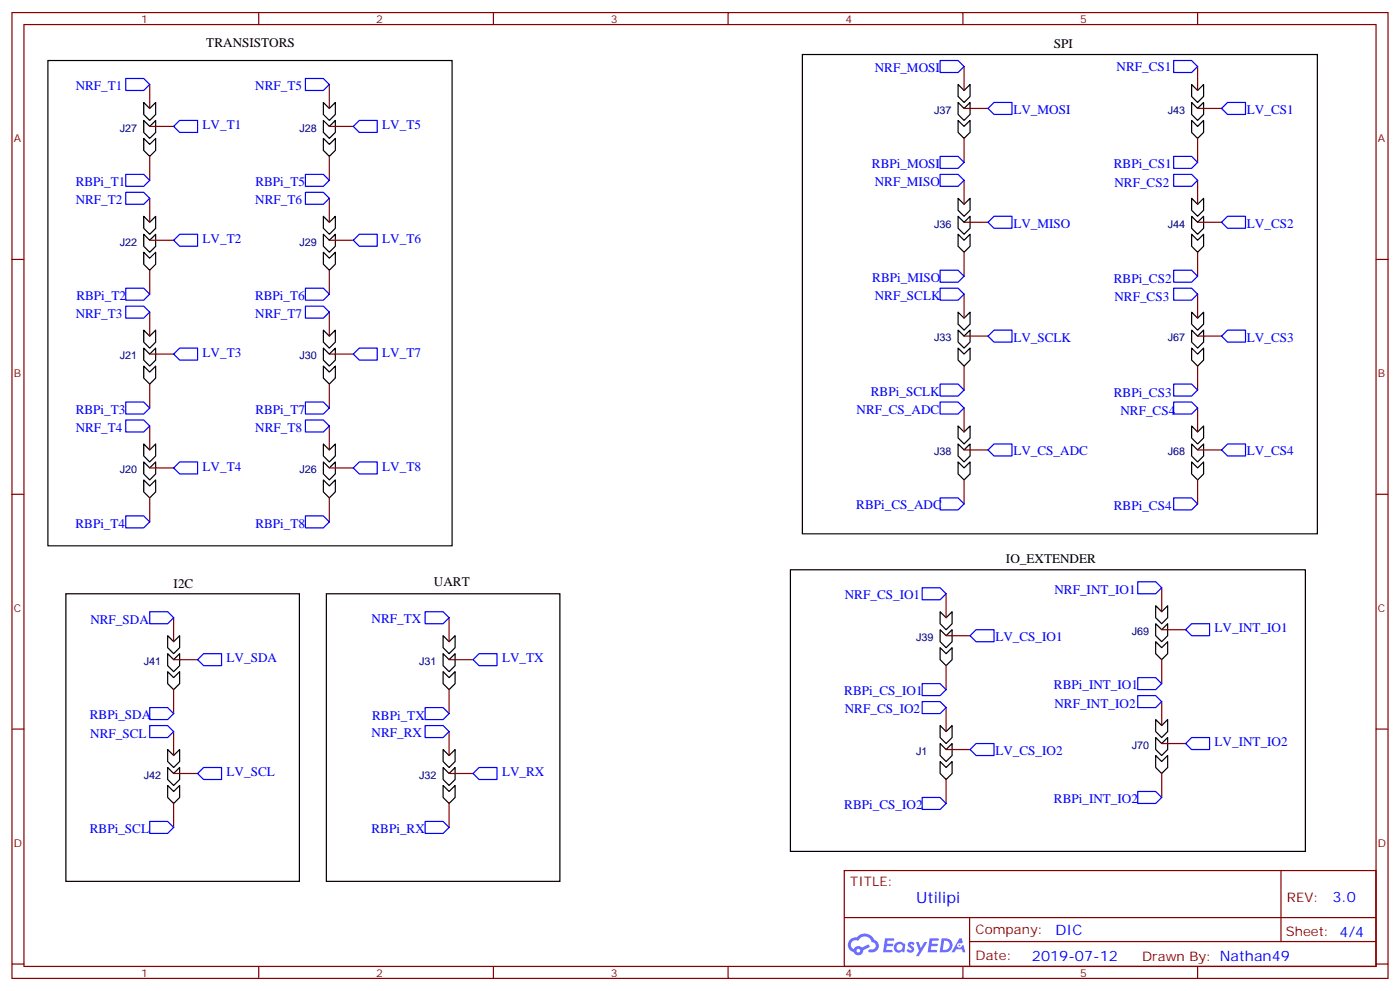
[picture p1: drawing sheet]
<svg xmlns="http://www.w3.org/2000/svg" width="412mm" height="292mm" viewBox="0 0 412 292" stroke-linecap="round" stroke-linejoin="round" font-family="sans-serif">
<path d="M14.1 17.8h119.1v142.9h-119.1zM236.4 16.1h151.7v141.1h-151.7zM19.4 174.8h68.8v84.7h-68.8zM96.1 174.8h68.8v84.7h-68.8zM232.8 167.7h151.7v82.9h-151.7z" fill="none" stroke="#000" stroke-width=".35"/>
<g fill="none" stroke="#870000" stroke-width=".35">
<path d="M3.5 3.7h405.4v284.3h-405.4zM7.1 7.2h398.2v277.3h-398.2zM76.2 3.7v3.5M145.3 3.7v3.5M214.5 3.7v3.5M283.6 3.7v3.5M352.8 3.7v3.5M3.5 76.4h3.6M405.3 76.4h3.6M3.5 145.5h3.6M405.3 145.5h3.6M3.5 214.7h3.6"/>
<path d="M405.3 214.7h3.6M248.7 256.3h156.6v28.2h-156.6zM377.3 256.3v20.9M248.7 270.1h156.5M285.6 277.2h119.6M285.6 270.1v14.2M3.5 283.8h3.6M76.2 284.5v3.5M145.3 284.5v3.5M214.5 284.5v3.5M283.6 284.5v3.5M352.8 284.5v3.5"/>
<path d="M405.3 283.8h3.6"/>
</g>
<g fill="#5487ff">
<path d="M267.7 277.5a1.22 1.22 0 0 1 1.7 .2l-.4 .6a.47 .47 0 0 0-.3-.4 .47 .47 0 0 0-.5 .2l.1 .2a1.14 1.14 0 0 1 .8 1.8 1.14 1.14 0 0 1-1.9 0l-.2-.2 .5-.6 .7 .5a.29 .29 0 0 0 .3-.3 .29 .29 0 0 0-.2-.3 1.04 1.04 0 0 1-.6-1.7z"/>
<path d="M260.7 276.2h2.4l.3 .2-.2 .5-1.8 .1-.1 .8h1.5l.3 .4-.3 .4h-1.6l-.2 1.1h1.7l.2 .3-.2 .3-2.6 .1z"/>
<path d="M273.8 276.2h2.4l.3 .2-.1 .5-1.8 .1-.2 .8h1.6l.3 .4-.4 .4-1.6-.1-.1 1.1 1.7 .1 .2 .3-.2 .3-2.6 .1z"/>
<path d="M282.6 276.2h.7l.3 1.3-.6 .3a.69 .69 0 0 0-1 .3 .69 .69 0 0 0 .4 .9 .69 .69 0 0 0 .9-.6l.5-.2 .6 2.2h-.8l-.2-.9h-1.8l-.5 .9h-.8z"/>
<path d="M269.8 277.3h.8l.6 1.8 1.1-1.8h.9l-2.6 4.2h-.8l.9-1.5z"/>
<path d="M277.4 276.2l-.6 4.2h1.3a2.11 2.11 0 0 0 2.5-2.1 2.11 2.11 0 0 0-2.5-2.1zM278.1 277a1.39 1.39 0 0 1 1.7 1.4 1.39 1.39 0 0 1-1.8 1.2h-.3z"/>
<path d="M263.7 277.8a1.54 1.54 0 0 0-.1 2.2 1.54 1.54 0 0 0 2.2 .1l.6 .3 .3-2.3-.2-.3h-.4a1.49 1.49 0 0 0-2.4 0zM264 278.8a.94 .94 0 0 1 1.8 0 .94 .94 0 0 1-1.8 0z"/>
<path d="M250.4 276.6a2.18 2.18 0 0 0 1.1 3.7 1.44 1.44 0 0 0 1.6 .9 1.44 1.44 0 0 0 1.2-1.4l2-1.1-.5-.7-1.9 1a1.47 1.47 0 0 0-2.4 .4 1.39 1.39 0 0 1-.7-1.9 1.39 1.39 0 0 1 2-.5 2.12 2.12 0 0 1 2.2-1.3 2.12 2.12 0 0 1 1.9 1.7 1.14 1.14 0 0 1 1.1 1.4 1.14 1.14 0 0 1-1.7 .7 .43 .43 0 0 0-.5 .4 .43 .43 0 0 0 .4 .5 1.98 1.98 0 0 0 2.5-1.2 1.98 1.98 0 0 0-1.2-2.6 3.1 3.1 0 0 0-5.3-.6l-.9 .1zM252.3 279.9a.55 .55 0 0 1 1.1 0 .55 .55 0 0 1-1.1 0z"/>
<circle cx="282.6" cy="278.3" r=".26"/>
</g>
<g fill="#fff" stroke="#000" stroke-width=".35">
<path d="M42.3 130.7l1.8 1.8 1.8-1.8v3.5l-1.8 1.8-1.8-1.8z"/>
<path d="M42.3 136l1.8 1.8 1.8-1.8v3.5l-1.8 1.8-1.8-1.8z"/>
<path d="M42.3 141.3l1.8 1.8 1.8-1.8v3.5l-1.8 1.8-1.8-1.8z"/>
</g>
<path d="M44.1 125.4v7.1M44.1 137.8h7.1M44.1 146.6v7" fill="none" stroke="#870000" stroke-width=".35"/>
<g fill="#fff" stroke="#000" stroke-width=".35">
<path d="M42.3 97.2l1.8 1.8 1.8-1.8v3.5l-1.8 1.8-1.8-1.8z"/>
<path d="M42.3 102.5l1.8 1.7 1.8-1.7v3.5l-1.8 1.8-1.8-1.8z"/>
<path d="M42.3 107.8l1.8 1.7 1.8-1.7v3.5l-1.8 1.8-1.8-1.8z"/>
</g>
<path d="M44.1 91.9v7.1M44.1 113.1v7M44.1 104.2h7.1" fill="none" stroke="#870000" stroke-width=".35"/>
<g fill="#fff" stroke="#000" stroke-width=".35">
<path d="M42.3 63.7l1.8 1.7 1.8-1.7v3.5l-1.8 1.8-1.8-1.8z"/>
<path d="M42.3 69l1.8 1.7 1.8-1.7v3.5l-1.8 1.8-1.8-1.8z"/>
<path d="M42.3 74.3l1.8 1.7 1.8-1.7v3.5l-1.8 1.8-1.8-1.8z"/>
</g>
<path d="M44.1 58.4v7M44.1 79.6v7M44.1 70.7h7.1" fill="none" stroke="#870000" stroke-width=".35"/>
<g fill="#fff" stroke="#000" stroke-width=".35">
<path d="M95.2 130.7l1.8 1.8 1.8-1.8v3.5l-1.8 1.8-1.8-1.8z"/>
<path d="M95.2 136l1.8 1.8 1.8-1.8v3.5l-1.8 1.8-1.8-1.8z"/>
<path d="M95.2 141.3l1.8 1.8 1.8-1.8v3.5l-1.8 1.8-1.8-1.8z"/>
</g>
<path d="M97 125.4v7.1M97 137.8h7.1M97 146.6v7" fill="none" stroke="#870000" stroke-width=".35"/>
<g fill="#fff" stroke="#000" stroke-width=".35">
<path d="M42.3 30.2l1.8 1.7 1.8-1.7v3.5l-1.8 1.8-1.8-1.8z"/>
<path d="M42.3 35.5l1.8 1.7 1.8-1.7v3.5l-1.8 1.7-1.8-1.7z"/>
<path d="M42.3 40.7l1.8 1.8 1.8-1.8v3.6l-1.8 1.7-1.8-1.7z"/>
</g>
<path d="M44.1 24.9v7M44.1 37.2h7.1M44.1 46v7.1" fill="none" stroke="#870000" stroke-width=".35"/>
<g fill="#fff" stroke="#000" stroke-width=".35">
<path d="M95.2 30.2l1.8 1.7 1.8-1.7v3.5l-1.8 1.8-1.8-1.8z"/>
<path d="M95.2 35.5l1.8 1.7 1.8-1.7v3.5l-1.8 1.7-1.8-1.7z"/>
<path d="M95.2 40.7l1.8 1.8 1.8-1.8v3.6l-1.8 1.7-1.8-1.7z"/>
</g>
<path d="M97 24.9v7M97 37.2h7.1M97 46v7.1" fill="none" stroke="#870000" stroke-width=".35"/>
<g fill="#fff" stroke="#000" stroke-width=".35">
<path d="M95.2 63.7l1.8 1.7 1.8-1.7v3.5l-1.8 1.8-1.8-1.8z"/>
<path d="M95.2 69l1.8 1.7 1.8-1.7v3.5l-1.8 1.8-1.8-1.8z"/>
<path d="M95.2 74.3l1.8 1.7 1.8-1.7v3.5l-1.8 1.8-1.8-1.8z"/>
</g>
<path d="M97 58.4v7M97 79.6v7M97 70.7h7.1" fill="none" stroke="#870000" stroke-width=".35"/>
<g fill="#fff" stroke="#000" stroke-width=".35">
<path d="M95.2 97.2l1.8 1.8 1.8-1.8v3.5l-1.8 1.8-1.8-1.8z"/>
<path d="M95.2 102.5l1.8 1.7 1.8-1.7v3.5l-1.8 1.8-1.8-1.8z"/>
<path d="M95.2 107.8l1.8 1.7 1.8-1.7v3.5l-1.8 1.8-1.8-1.8z"/>
</g>
<path d="M97 91.9v7.1M97 113.1v7M97 104.2h7.1" fill="none" stroke="#870000" stroke-width=".35"/>
<g fill="#fff" stroke="#000" stroke-width=".35">
<path d="M130.5 187.1l1.8 1.8 1.8-1.8v3.6l-1.8 1.7-1.8-1.7z"/>
<path d="M130.5 192.4l1.8 1.8 1.8-1.8v3.6l-1.8 1.7-1.8-1.7z"/>
<path d="M130.5 197.7l1.8 1.8 1.8-1.8v3.6l-1.8 1.7-1.8-1.7z"/>
</g>
<path d="M132.3 181.9v7M132.3 194.2h7M132.3 203v7.1" fill="none" stroke="#870000" stroke-width=".35"/>
<g fill="#fff" stroke="#000" stroke-width=".35">
<path d="M130.5 220.7l1.8 1.7 1.8-1.7v3.5l-1.8 1.8-1.8-1.8z"/>
<path d="M130.5 226l1.8 1.7 1.8-1.7v3.5l-1.8 1.7-1.8-1.7z"/>
<path d="M130.5 231.2l1.8 1.8 1.8-1.8v3.6l-1.8 1.7-1.8-1.7z"/>
</g>
<path d="M132.3 215.4v7M132.3 236.5v7.1M132.3 227.7h7" fill="none" stroke="#870000" stroke-width=".35"/>
<g fill="#fff" stroke="#000" stroke-width=".35">
<path d="M282.2 91.9l1.8 1.8 1.8-1.8v3.5l-1.8 1.8-1.8-1.8z"/>
<path d="M282.2 97.2l1.8 1.8 1.8-1.8v3.5l-1.8 1.8-1.8-1.8z"/>
<path d="M282.2 102.5l1.8 1.7 1.8-1.7v3.5l-1.8 1.8-1.8-1.8z"/>
</g>
<path d="M284 86.6v7.1M284 99h7M284 107.8v7" fill="none" stroke="#870000" stroke-width=".35"/>
<g fill="#fff" stroke="#000" stroke-width=".35">
<path d="M282.2 58.4l1.8 1.7 1.8-1.7v3.5l-1.8 1.8-1.8-1.8z"/>
<path d="M282.2 63.7l1.8 1.7 1.8-1.7v3.5l-1.8 1.8-1.8-1.8z"/>
<path d="M282.2 69l1.8 1.7 1.8-1.7v3.5l-1.8 1.8-1.8-1.8z"/>
</g>
<path d="M284 53.1v7M284 74.3v7M284 65.4h7" fill="none" stroke="#870000" stroke-width=".35"/>
<g fill="#fff" stroke="#000" stroke-width=".35">
<path d="M282.2 24.9l1.8 1.7 1.8-1.7v3.5l-1.8 1.8-1.8-1.8z"/>
<path d="M282.2 30.2l1.8 1.7 1.8-1.7v3.5l-1.8 1.8-1.8-1.8z"/>
<path d="M282.2 35.5l1.8 1.7 1.8-1.7v3.5l-1.8 1.7-1.8-1.7z"/>
</g>
<path d="M284 19.6v7M284 31.9h7M284 40.7v7.1" fill="none" stroke="#870000" stroke-width=".35"/>
<g fill="#fff" stroke="#000" stroke-width=".35">
<path d="M282.2 125.4l1.8 1.8 1.8-1.8v3.5l-1.8 1.8-1.8-1.8z"/>
<path d="M282.2 130.7l1.8 1.8 1.8-1.8v3.5l-1.8 1.8-1.8-1.8z"/>
<path d="M282.2 136l1.8 1.8 1.8-1.8v3.5l-1.8 1.8-1.8-1.8z"/>
</g>
<path d="M284 120.1v7.1M284 132.5h7M284 141.3v7" fill="none" stroke="#870000" stroke-width=".35"/>
<g fill="#fff" stroke="#000" stroke-width=".35">
<path d="M49.4 187.1l1.8 1.8 1.7-1.8v3.6l-1.7 1.7-1.8-1.7z"/>
<path d="M49.4 192.4l1.8 1.8 1.7-1.8v3.6l-1.7 1.7-1.8-1.7z"/>
<path d="M49.4 197.7l1.8 1.8 1.7-1.8v3.6l-1.7 1.7-1.8-1.7z"/>
</g>
<path d="M51.2 181.9v7M51.2 194.2h7M51.2 203v7.1" fill="none" stroke="#870000" stroke-width=".35"/>
<g fill="#fff" stroke="#000" stroke-width=".35">
<path d="M49.4 220.7l1.8 1.7 1.7-1.7v3.5l-1.7 1.8-1.8-1.8z"/>
<path d="M49.4 226l1.8 1.7 1.7-1.7v3.5l-1.7 1.7-1.8-1.7z"/>
<path d="M49.4 231.2l1.8 1.8 1.7-1.8v3.6l-1.7 1.7-1.8-1.7z"/>
</g>
<path d="M51.2 215.4v7M51.2 236.5v7.1M51.2 227.7h7" fill="none" stroke="#870000" stroke-width=".35"/>
<g fill="#fff" stroke="#000" stroke-width=".35">
<path d="M351 24.9l1.8 1.7 1.7-1.7v3.5l-1.7 1.8-1.8-1.8z"/>
<path d="M351 30.2l1.8 1.7 1.7-1.7v3.5l-1.7 1.8-1.8-1.8z"/>
<path d="M351 35.5l1.8 1.7 1.7-1.7v3.5l-1.7 1.7-1.8-1.7z"/>
</g>
<path d="M352.8 19.6v7M352.8 31.9h7M352.8 40.7v7.1" fill="none" stroke="#870000" stroke-width=".35"/>
<g fill="#fff" stroke="#000" stroke-width=".35">
<path d="M351 58.4l1.8 1.7 1.7-1.7v3.5l-1.7 1.8-1.8-1.8z"/>
<path d="M351 63.7l1.8 1.7 1.7-1.7v3.5l-1.7 1.8-1.8-1.8z"/>
<path d="M351 69l1.8 1.7 1.7-1.7v3.5l-1.7 1.8-1.8-1.8z"/>
</g>
<path d="M352.8 53.1v7M352.8 74.3v7M352.8 65.4h7" fill="none" stroke="#870000" stroke-width=".35"/>
<g fill="#fff" stroke="#000" stroke-width=".35">
<path d="M351 91.9l1.8 1.8 1.7-1.8v3.5l-1.7 1.8-1.8-1.8z"/>
<path d="M351 97.2l1.8 1.8 1.7-1.8v3.5l-1.7 1.8-1.8-1.8z"/>
<path d="M351 102.5l1.8 1.7 1.7-1.7v3.5l-1.7 1.8-1.8-1.8z"/>
</g>
<path d="M352.8 86.6v7.1M352.8 99h7M352.8 107.8v7" fill="none" stroke="#870000" stroke-width=".35"/>
<g fill="#fff" stroke="#000" stroke-width=".35">
<path d="M351 125.4l1.8 1.8 1.7-1.8v3.5l-1.7 1.8-1.8-1.8z"/>
<path d="M351 130.7l1.8 1.8 1.7-1.8v3.5l-1.7 1.8-1.8-1.8z"/>
<path d="M351 136l1.8 1.8 1.7-1.8v3.5l-1.7 1.8-1.8-1.8z"/>
</g>
<path d="M352.8 120.1v7.1M352.8 132.5h7M352.8 141.3v7" fill="none" stroke="#870000" stroke-width=".35"/>
<g fill="#fff" stroke="#000" stroke-width=".35">
<path d="M340.4 178.3l1.8 1.8 1.8-1.8v3.6l-1.8 1.7-1.8-1.7z"/>
<path d="M340.4 183.6l1.8 1.8 1.8-1.8v3.5l-1.8 1.8-1.8-1.8z"/>
<path d="M340.4 188.9l1.8 1.8 1.8-1.8v3.5l-1.8 1.8-1.8-1.8z"/>
</g>
<path d="M342.2 173v7.1M342.2 194.2v7.1M342.2 185.4h7" fill="none" stroke="#870000" stroke-width=".35"/>
<g fill="#fff" stroke="#000" stroke-width=".35">
<path d="M340.4 211.8l1.8 1.8 1.8-1.8v3.6l-1.8 1.7-1.8-1.7z"/>
<path d="M340.4 217.1l1.8 1.8 1.8-1.8v3.6l-1.8 1.7-1.8-1.7z"/>
<path d="M340.4 222.4l1.8 1.8 1.8-1.8v3.6l-1.8 1.7-1.8-1.7z"/>
</g>
<path d="M342.2 206.6v7M342.2 218.9h7M342.2 227.7v7.1" fill="none" stroke="#870000" stroke-width=".35"/>
<g fill="#fff" stroke="#000" stroke-width=".35">
<path d="M276.9 180.1l1.8 1.8 1.8-1.8v3.5l-1.8 1.8-1.8-1.8z"/>
<path d="M276.9 185.4l1.8 1.7 1.8-1.7v3.5l-1.8 1.8-1.8-1.8z"/>
<path d="M276.9 190.7l1.8 1.7 1.8-1.7v3.5l-1.8 1.8-1.8-1.8z"/>
</g>
<path d="M278.7 174.8v7.1M278.7 196v7M278.7 187.1h7.1" fill="none" stroke="#870000" stroke-width=".35"/>
<g fill="#fff" stroke="#000" stroke-width=".35">
<path d="M276.9 213.6l1.8 1.8 1.8-1.8v3.5l-1.8 1.8-1.8-1.8z"/>
<path d="M276.9 218.9l1.8 1.8 1.8-1.8v3.5l-1.8 1.8-1.8-1.8z"/>
<path d="M276.9 224.2l1.8 1.8 1.8-1.8v3.5l-1.8 1.8-1.8-1.8z"/>
</g>
<path d="M278.7 208.3v7.1M278.7 229.5v7M278.7 220.7h7.1" fill="none" stroke="#870000" stroke-width=".35"/>
<g fill="none" stroke="#00f" stroke-width=".35">
<path d="M276.9 17.8h5.3l1.8 1.8-1.8 1.7h-5.3zM345.7 17.8h5.3l1.8 1.8-1.8 1.7h-5.3zM37 23.1h5.3l1.8 1.8-1.8 1.7h-5.3zM52.9 35.5h5.3v3.5h-5.3l-1.7-1.8zM90 23.1h5.2l1.8 1.8-1.8 1.7h-5.2zM105.8 35.5h5.3v3.5h-5.3l-1.7-1.8zM291 31.9l1.8-1.7h5.3v3.5h-5.3zM359.8 31.9l1.8-1.7h5.3v3.5h-5.3zM37 56.6h5.3l1.8 1.8-1.8 1.7h-5.3zM37 51.3h5.3l1.8 1.8-1.8 1.8h-5.3zM90 51.3h5.2l1.8 1.8-1.8 1.8h-5.2zM90 56.6h5.2l1.8 1.8-1.8 1.7h-5.2z"/>
<path d="M276.9 46h5.3l1.8 1.8-1.8 1.8h-5.3zM276.9 51.3h5.3l1.8 1.8-1.8 1.8h-5.3zM345.7 46h5.3l1.8 1.8-1.8 1.8h-5.3zM345.7 51.3h5.3l1.8 1.8-1.8 1.8h-5.3zM51.2 70.7l1.7-1.7h5.3v3.5h-5.3zM104.1 70.7l1.7-1.7h5.3v3.5h-5.3zM276.9 79.6h5.3l1.8 1.7-1.8 1.8h-5.3zM291 65.4l1.8-1.7h5.3v3.5h-5.3zM345.7 79.6h5.3l1.8 1.7-1.8 1.8h-5.3zM361.6 63.7h5.3v3.5h-5.3l-1.8-1.8zM37 84.8h5.3l1.8 1.8-1.8 1.8h-5.3zM37 90.1h5.3l1.8 1.8-1.8 1.8h-5.3z"/>
<path d="M90 84.8h5.2l1.8 1.8-1.8 1.8h-5.2zM90 90.1h5.2l1.8 1.8-1.8 1.8h-5.2zM276.9 84.8h5.3l1.8 1.8-1.8 1.8h-5.3zM291 99l1.8-1.8h5.3v3.5h-5.3zM345.7 84.8h5.3l1.8 1.8-1.8 1.8h-5.3zM361.6 97.2h5.3v3.5h-5.3l-1.8-1.7zM37 118.4h5.3l1.8 1.7-1.8 1.8h-5.3zM51.2 104.2l1.7-1.7h5.3v3.5h-5.3zM90 118.4h5.2l1.8 1.7-1.8 1.8h-5.2zM104.1 104.2l1.7-1.7h5.3v3.5h-5.3zM276.9 113.1h5.3l1.8 1.7-1.8 1.8h-5.3zM276.9 118.4h5.3l1.8 1.7-1.8 1.8h-5.3z"/>
<path d="M345.7 113.1h5.3l1.8 1.7-1.8 1.8h-5.3zM345.7 118.4h5.3l1.8 1.7-1.8 1.8h-5.3zM37 123.6h5.3l1.8 1.8-1.8 1.8h-5.3zM51.2 137.8l1.7-1.8h5.3v3.5h-5.3zM90 123.6h5.2l1.8 1.8-1.8 1.8h-5.2zM104.1 137.8l1.7-1.8h5.3v3.5h-5.3zM291 132.5l1.8-1.8h5.3v3.5h-5.3zM361.6 130.7h5.3v3.5h-5.3l-1.8-1.7zM37 151.9h5.3l1.8 1.7-1.8 1.8h-5.3zM90 151.9h5.2l1.8 1.7-1.8 1.8h-5.2zM276.9 146.6h5.3l1.8 1.7-1.8 1.8h-5.3zM345.7 146.6h5.3l1.8 1.7-1.8 1.8h-5.3z"/>
<path d="M271.6 173h5.3l1.8 1.8-1.8 1.8h-5.3zM335.1 171.3h5.3l1.8 1.7-1.8 1.8h-5.3zM44.1 180.1h5.3l1.8 1.8-1.8 1.7h-5.3zM58.2 194.2l1.8-1.8h5.3v3.6h-5.3zM125.2 180.1h5.3l1.8 1.8-1.8 1.7h-5.3zM139.3 194.2l1.8-1.8h5.3v3.6h-5.3zM287.5 185.4h5.3v3.5h-5.3l-1.7-1.8zM335.1 199.5h5.3l1.8 1.8-1.8 1.7h-5.3zM349.2 185.4l1.8-1.8h5.3v3.5h-5.3zM44.1 208.3h5.3l1.8 1.8-1.8 1.7h-5.3zM44.1 213.6h5.3l1.8 1.8-1.8 1.7h-5.3zM125.2 208.3h5.3l1.8 1.8-1.8 1.7h-5.3z"/>
<path d="M125.2 213.6h5.3l1.8 1.8-1.8 1.7h-5.3zM271.6 201.3h5.3l1.8 1.7-1.8 1.8h-5.3zM271.6 206.6h5.3l1.8 1.7-1.8 1.8h-5.3zM287.5 218.9h5.3v3.5h-5.3l-1.7-1.7zM335.1 204.8h5.3l1.8 1.8-1.8 1.7h-5.3zM349.2 218.9l1.8-1.8h5.3v3.6h-5.3zM58.2 227.7l1.8-1.7h5.3v3.5h-5.3zM139.3 227.7l1.8-1.7h5.3v3.5h-5.3zM271.6 234.8h5.3l1.8 1.7-1.8 1.8h-5.3zM335.1 233h5.3l1.8 1.8-1.8 1.7h-5.3zM44.1 241.8h5.3l1.8 1.8-1.8 1.8h-5.3zM125.2 241.8h5.3l1.8 1.8-1.8 1.8h-5.3z"/>
</g>
<text font-size="4.6" fill="#00f" x="269.9" y="265.9">Utilipi</text>
<g font-size="4.2" fill="#00f">
<text x="392.5" y="265.6">3.0</text>
<text x="310.9" y="275.1">DIC</text>
<text x="304" y="282.9">2019-07-12</text>
</g>
<g font-size="3.9">
<text x="60.8" y="13.8">TRANSISTORS</text>
<text x="310.4" y="14.1">SPI</text>
<text x="296.3" y="165.8">IO_EXTENDER</text>
<text x="51.2" y="173.2">I2C</text>
<text x="127.8" y="172.5">UART</text>
</g>
<g font-size="3.9" fill="#00f">
<text x="257.7" y="21.2">NRF_MOSI</text>
<text x="328.9" y="20.9">NRF_CS1</text>
<text x="22.3" y="26.6">NRF_T1</text>
<text x="75.2" y="26.6">NRF_T5</text>
<text x="298.5" y="33.5">LV_MOSI</text>
<text x="367.3" y="33.5">LV_CS1</text>
<text x="59.7" y="38">LV_T1</text>
<text x="112.6" y="38">LV_T5</text>
<text x="256.8" y="49.6">RBPi_MOSI</text>
<text x="328.1" y="49.4">RBPi_CS1</text>
<text x="22.3" y="54.8">RBPi_T1</text>
<text x="75.2" y="54.9">RBPi_T5</text>
<text x="257.7" y="54.7">NRF_MISO</text>
<text x="328.3" y="55">NRF_CS2</text>
<text x="22.3" y="60.1">NRF_T2</text>
<text x="75.2" y="60.1">NRF_T6</text>
<text x="59.7" y="71.5">LV_T2</text>
<text x="112.6" y="71.5">LV_T6</text>
<text x="298.5" y="67">LV_MISO</text>
<text x="367.3" y="67">LV_CS2</text>
<text x="256.9" y="83.1">RBPi_MISO</text>
<text x="328.1" y="83.2">RBPi_CS2</text>
<text x="22.5" y="88.3">RBPi_T2</text>
<text x="75.1" y="88.4">RBPi_T6</text>
<text x="257.7" y="88.2">NRF_SCLK</text>
<text x="328.3" y="88.5">NRF_CS3</text>
<text x="22.3" y="93.6">NRF_T3</text>
<text x="75.2" y="93.6">NRF_T7</text>
<text x="298.5" y="100.6">LV_SCLK</text>
<text x="367.3" y="100.6">LV_CS3</text>
<text x="59.7" y="105">LV_T3</text>
<text x="112.6" y="105">LV_T7</text>
<text x="256.5" y="116.6">RBPi_SCLK</text>
<text x="328.1" y="116.8">RBPi_CS3</text>
<text x="22.3" y="121.9">RBPi_T3</text>
<text x="75.2" y="121.9">RBPi_T7</text>
<text x="252.3" y="122">NRF_CS_ADC</text>
<text x="330" y="122">NRF_CS4</text>
<text x="22.3" y="127.1">NRF_T4</text>
<text x="75.2" y="127.1">NRF_T8</text>
<text x="298.5" y="134.1">LV_CS_ADC</text>
<text x="367.3" y="134.1">LV_CS4</text>
<text x="59.7" y="138.5">LV_T4</text>
<text x="112.6" y="138.5">LV_T8</text>
<text x="252.2" y="149.9">RBPi_CS_ADC</text>
<text x="22.2" y="155.4">RBPi_T4</text>
<text x="75.2" y="155.4">RBPi_T8</text>
<text x="328.1" y="150.3">RBPi_CS4</text>
<text x="248.9" y="176.4">NRF_CS_IO1</text>
<text x="310.6" y="175">NRF_INT_IO1</text>
<text x="26.6" y="183.8">NRF_SDA</text>
<text x="109.5" y="183.4">NRF_TX</text>
<text x="293.2" y="188.8">LV_CS_IO1</text>
<text x="357.8" y="186.2">LV_INT_IO1</text>
<text x="66.7" y="195">LV_SDA</text>
<text x="147.9" y="195">LV_TX</text>
<text x="310.4" y="202.8">RBPi_INT_IO1</text>
<text x="248.7" y="204.6">RBPi_CS_IO1</text>
<text x="248.9" y="209.9">NRF_CS_IO2</text>
<text x="310.6" y="208.5">NRF_INT_IO2</text>
<text x="26.5" y="211.7">RBPi_SDA</text>
<text x="109.6" y="211.9">RBPi_TX</text>
<text x="26.6" y="217.3">NRF_SCL</text>
<text x="109.5" y="216.9">NRF_RX</text>
<text x="357.8" y="219.7">LV_INT_IO2</text>
<text x="293.2" y="222.3">LV_CS_IO2</text>
<text x="66.7" y="228.5">LV_SCL</text>
<text x="147.9" y="228.5">LV_RX</text>
<text x="248.7" y="238.1">RBPi_CS_IO2</text>
<text x="310.4" y="236.4">RBPi_INT_IO2</text>
<text x="26.5" y="245.2">RBPi_SCL</text>
<text x="109.4" y="245.4">RBPi_RX</text>
</g>
<g font-size="3.9" fill="#800">
<text x="250.5" y="260.9">TITLE:</text>
<text x="379.1" y="265.6">REV:</text>
<text x="287.4" y="275.1">Company:</text>
<text x="378.7" y="275.7">Sheet: 4/4</text>
<text x="287.4" y="282.8">Date:</text>
<text x="336.4" y="282.8">Drawn By: Nathan49</text>
</g>
<g font-size="3.2" fill="#800">
<text x="41.6" y="6.7">1</text>
<text x="110.8" y="6.7">2</text>
<text x="179.9" y="6.7">3</text>
<text x="249.1" y="6.7">4</text>
<text x="318.2" y="6.7">5</text>
<text x="4.1" y="41.8">A</text>
<text x="405.9" y="41.8">A</text>
<text x="4.1" y="110.9">B</text>
<text x="405.9" y="110.9">B</text>
<text x="4.1" y="180.1">C</text>
<text x="405.9" y="180.1">C</text>
<text x="4.1" y="249.2">D</text>
<text x="405.9" y="249.2">D</text>
<text x="41.6" y="287.5">1</text>
<text x="110.8" y="287.5">2</text>
<text x="179.9" y="287.5">3</text>
<text x="249.1" y="287.5">4</text>
<text x="318.2" y="287.5">5</text>
</g>
<g font-size="3.2" fill="#000080">
<text x="275.2" y="33.5">J37</text>
<text x="344" y="33.5">J43</text>
<text x="35.3" y="38.8">J27</text>
<text x="88.2" y="38.8">J28</text>
<text x="275.2" y="67">J36</text>
<text x="344" y="67">J44</text>
<text x="35.3" y="72.3">J22</text>
<text x="88.2" y="72.3">J29</text>
<text x="275.2" y="100.5">J33</text>
<text x="344" y="100.5">J67</text>
<text x="35.3" y="105.8">J21</text>
<text x="88.2" y="105.8">J30</text>
<text x="275.2" y="134">J38</text>
<text x="344" y="134">J68</text>
<text x="35.3" y="139.3">J20</text>
<text x="88.2" y="139.3">J26</text>
<text x="269.9" y="188.7">J39</text>
<text x="333.4" y="187">J69</text>
<text x="42.3" y="195.8">J41</text>
<text x="123.5" y="195.8">J31</text>
<text x="333.4" y="220.5">J70</text>
<text x="269.9" y="222.2">J1</text>
<text x="42.3" y="229.3">J42</text>
<text x="123.5" y="229.3">J32</text>
</g>
</svg>
